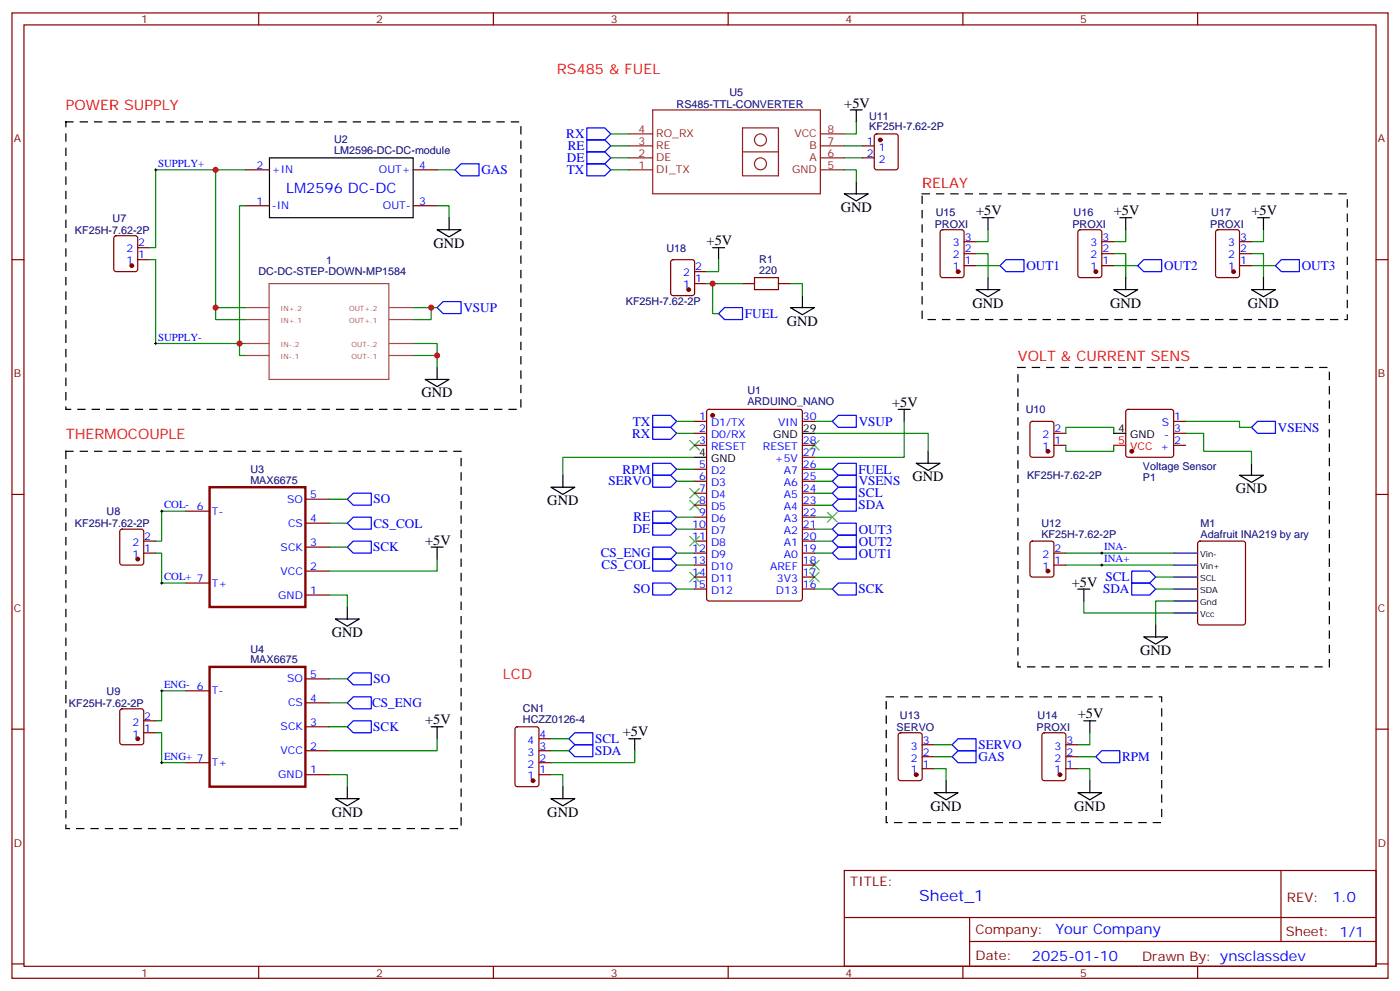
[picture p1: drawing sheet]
<svg xmlns="http://www.w3.org/2000/svg" width="412mm" height="292mm" viewBox="0 0 412 292" stroke-linecap="round" stroke-linejoin="round" font-family="sans-serif">
<g fill="none" stroke="#870000" stroke-width=".35">
<path d="M3.5 3.8h405.4v284.3h-405.4zM7.1 7.3h398.2v277.3h-398.2zM76.2 3.8v3.5M145.3 3.8v3.5M214.5 3.8v3.5M283.6 3.8v3.5M352.8 3.8v3.5M257.8 39.6l.4-.2h5.7l.6 .5 .1 9.4-.5 .7h-5.9l-.6-.4-.1-9.5zM72.3 50h7.1M121.7 50h7.1M254 43h3.5M254 46.5h3.5"/>
<path d="M3.5 76.5h3.6M33.7 69.6l.5-.2h5.7l.6 .5 .1 9.4-.5 .7h-5.9l-.6-.5-.1-9.4zM40.6 76.5h3.5M40.6 73h3.5M72.3 60.6h7.1M121.7 60.6h7.1M197.8 76.7l.5-.2h5.6l.7 .4v9.5l-.5 .6-5.8 .1-.7-.5v-9.4zM277.2 67.9l.4-.2h5.7l.6 .4 .1 13-.5 .6-5.9 .1-.6-.5-.1-12.9zM284 78.2h3.5M284 74.7h3.5M284 71.2h3.5M317.7 67.9l.5-.2h5.6l.7 .4 .1 13-.5 .6-5.9 .1-.6-.5-.1-12.9z"/>
<path d="M324.6 78.2h3.5M324.6 74.7h3.5M324.6 71.2h3.5M358.3 67.9l.5-.2h5.6l.7 .4v13l-.4 .6-5.9 .1-.7-.5v-12.9zM365.1 78.2h3.6M365.1 74.7h3.6M365.1 71.2h3.6M405.3 76.5h3.6M204.6 83.5h3.5M204.6 80h3.5M218.7 83.5h3.5M229.3 83.5h3.5"/>
<path d="M204.6 131.2h3.5M204.6 127.6h3.5M204.6 124.1h3.5M204.6 138.2h3.5M208.4 120.8l.4-.2h26.9l.6 .4 .1 55.3-.5 .7h-27.1l-.6-.4-.1-55.3zM236.4 131.2h3.5M236.4 124.1h3.5M236.4 138.2h3.5M236.4 134.7h3.5M303.6 124.3l.5-.2h5.6l.7 .4v9.5l-.4 .6-5.9 .1-.7-.5v-9.4zM310.4 131.2h3.6M310.4 127.6h3.6"/>
<path d="M331.8 120.8l.5-.2h12.7l.5 .2 .2 .5v12.7l-.2 .5-.5 .2h-12.7l-.5-.2-.2-.5v-12.7zM345.7 131.2h3.5M345.7 127.6h3.5M345.7 124.1h3.5M3.5 145.6h3.6M35.5 156.1l.5-.2h5.6l.7 .4v9.4l-.4 .7h-5.9l-.7-.4v-9.4zM42.3 159.4h3.6M54.7 150.6h7M90 154.1h7M90 147h7M204.6 159.4h3.5M204.6 141.7h3.5"/>
<path d="M204.6 145.3h3.5M204.6 148.8h3.5M204.6 152.3h3.5M204.6 155.9h3.5M236.4 159.4h3.5M236.4 141.7h3.5M236.4 145.3h3.5M236.4 148.8h3.5M236.4 152.3h3.5M236.4 155.9h3.5M303.6 159.6l.5-.2h5.6l.7 .4v9.5l-.4 .6-5.9 .1-.7-.5v-9.4zM353 159.6l.5-.2h12.7l.6 .4 .1 23.6-.5 .6-12.9 .1-.7-.5v-23.5z"/>
<path d="M405.3 145.6h3.6M42.3 162.9h3.6M54.7 171.7h7M90 168.2h7M90 161.1h7M90 175.3h7M204.6 162.9h3.5M204.6 166.4h3.5M204.6 170h3.5M204.6 173.5h3.5M236.4 162.9h3.5M236.4 166.4h3.5"/>
<path d="M236.4 170h3.5M236.4 173.5h3.5M310.4 162.9h3.6M310.4 166.4h3.6M90 200h7M3.5 214.8h3.6M35.5 209l.5-.2h5.6l.7 .4v9.5l-.4 .6-5.9 .1-.7-.5v-9.4zM42.3 215.8h3.6M42.3 212.3h3.6M54.7 203.5h7M90 214.1h7M90 207h7"/>
<path d="M151.9 214.3l.5-.2h5.6l.7 .4v16.5l-.4 .6-5.9 .1-.7-.5v-16.4zM158.7 217.6h3.6M264.8 216l.5-.2h5.6l.7 .5v12.9l-.4 .7h-5.9l-.7-.4v-13zM271.6 219.4h3.6M307.2 216l.4-.2h5.7l.6 .5 .1 12.9-.5 .7h-5.9l-.6-.4-.1-13zM314 219.4h3.5M405.3 214.8h3.6M54.7 224.6h7M90 221.1h7M90 228.2h7M158.7 221.1h3.6M158.7 228.2h3.6"/>
<path d="M158.7 224.6h3.6M271.6 226.4h3.6M271.6 222.9h3.6M314 226.4h3.5M314 222.9h3.5M248.7 256.4h156.6v28.2h-156.6zM377.3 256.4v20.9M248.7 270.2h156.5M285.6 277.3h119.6M285.6 270.2v14.2M3.5 283.9h3.6M76.2 284.6v3.5"/>
<path d="M145.3 284.6v3.5M214.5 284.6v3.5M283.6 284.6v3.5M352.8 284.6v3.5M405.3 283.9h3.6"/>
</g>
<path d="M72.3 90.6h7M72.3 94.1h7M79.3 83.5h35.2v28.3h-35.2zM114.8 90.6h6.9M114.8 94.1h6.9M72.3 104.7h7M72.3 101.2h7M114.8 104.7h6.9M114.8 101.2h6.9" fill="none" stroke="#a64a4a" stroke-width=".35"/>
<g fill="none" stroke="#000" stroke-width=".35">
<path d="M250.5 32.4h3.5M252.2 32.4v3.5M79.4 46.5h42.3v17.6h-42.3zM248.7 57.1h7.1l-3.6 2.1zM252.2 53.6v3.5M128.8 67.7h7l-3.5 2.1zM132.3 64.1v3.6M209.9 73h3.5M211.7 73v3.5M289.3 64.1h3.5M291 64.1v3.6M329.8 64.1h3.6"/>
<path d="M331.6 64.1v3.6M370.4 64.1h3.5M372.2 64.1v3.6M232.8 90.6h7.1l-3.5 2.1zM236.4 87.1v3.5M287.5 85.3h7.1l-3.6 2.1zM291 81.8v3.5M328.1 85.3h7l-3.5 2.1zM331.6 81.8v3.5M368.7 85.3h7l-3.5 2.1zM372.2 81.8v3.5M125.2 111.8h7.1l-3.5 2.1z"/>
<path d="M128.8 108.2v3.6M165.8 140v3.5M204.6 134.7h3.5M236.4 127.6h3.5M264.6 120.6h3.5M266.3 120.6v3.5M269.9 136.5h7l-3.5 2.1zM273.4 132.9v3.6M328.1 127.6h3.5M365.1 140h7.1l-3.5 2.1zM368.7 136.5v3.5M162.3 143.5h7l-3.5 2.1z"/>
<path d="M102.3 178.8v3.5M127 161.1h3.5M128.8 161.1v3.6M317.5 173.5h3.5M319.3 173.5v3.5M98.8 182.3h7l-3.5 2.1zM336.9 187.6h7.1l-3.6 2.1zM340.4 184.1v3.5M127 214.1h3.5M128.8 214.1v3.5M185.2 217.6h3.5M187 217.6v3.5"/>
<path d="M319.3 212.3h3.5M321 212.3v3.5M98.8 235.2h7l-3.5 2.1zM102.3 231.7v3.5M162.3 235.2h7l-3.5 2.1zM165.8 231.7v3.5M275.2 233.5h7l-3.5 2.1zM278.7 229.9v3.6M317.5 233.5h7.1l-3.6 2.1zM321 229.9v3.6"/>
</g>
<path d="M61.7 143.5h28.3v35.3h-28.3zM61.7 196.4h28.3v35.3h-28.3z" fill="none" stroke="#870000" stroke-width=".71"/>
<path d="M345.7 173.5h7.1M345.7 170h7.1M345.7 177h7.1M345.7 166.4h7.1M345.7 162.9h7.1M345.7 180.6h7.1" fill="none" stroke="#009" stroke-width=".35"/>
<g fill="none" stroke="#00f" stroke-width=".35">
<path d="M172.9 37.7h5.3l1.7 1.7-1.7 1.8h-5.3zM134.1 50l1.7-1.7h5.3v3.5h-5.3zM172.9 48.3h5.3l1.7 1.7-1.7 1.8h-5.3zM172.9 41.2h5.3l1.7 1.8-1.7 1.7h-5.3zM172.9 44.7h5.3l1.7 1.8-1.7 1.8h-5.3zM294.6 78.2l1.7-1.7h5.3v3.5h-5.3zM335.1 78.2l1.8-1.7h5.3v3.5h-5.3zM377.5 76.5h5.3v3.5h-5.3l-1.8-1.8zM128.8 90.6l1.7-1.8h5.3v3.6h-5.3zM211.7 92.4l1.7-1.8h5.3v3.5h-5.3zM192.3 122.3h5.3l1.7 1.8-1.7 1.8h-5.3zM192.3 125.9h5.3l1.7 1.7-1.7 1.8h-5.3z"/>
<path d="M192.3 136.5h5.3l1.7 1.7-1.7 1.8h-5.3zM192.3 140h5.3l1.7 1.7-1.7 1.8h-5.3zM245.2 138.2l1.7-1.7h5.3v3.5h-5.3zM245.2 124.1l1.7-1.8h5.3v3.6h-5.3zM368.7 125.9l1.7-1.8h5.3v3.5h-5.3zM102.3 154.1l1.8-1.8h5.3v3.6h-5.3zM102.3 147l1.8-1.7h5.3v3.5h-5.3zM192.3 150.6h5.3l1.7 1.7-1.7 1.8h-5.3zM192.3 154.1h5.3l1.7 1.8-1.7 1.7h-5.3zM245.2 141.7l1.7-1.7h5.3v3.5h-5.3zM245.2 145.3l1.7-1.8h5.3v3.5h-5.3zM245.2 148.8l1.7-1.8h5.3v3.6h-5.3z"/>
<path d="M245.2 155.9l1.7-1.8h5.3v3.5h-5.3zM245.2 159.4l1.7-1.8h5.3v3.5h-5.3zM102.3 161.1l1.8-1.7h5.3v3.5h-5.3zM192.3 161.1h5.3l1.7 1.8-1.7 1.8h-5.3zM192.3 164.7h5.3l1.7 1.7-1.7 1.8h-5.3zM192.3 171.7h5.3l1.7 1.8-1.7 1.8h-5.3zM245.2 162.9l1.7-1.8h5.3v3.6h-5.3zM245.2 173.5l1.7-1.8h5.3v3.6h-5.3zM333.4 168.2h5.3l1.7 1.8-1.7 1.7h-5.3zM333.4 171.7h5.3l1.7 1.8-1.7 1.8h-5.3zM102.3 200l1.8-1.8h5.3v3.5h-5.3zM102.3 207l1.8-1.8h5.3v3.6h-5.3z"/>
<path d="M104.1 212.3h5.3v3.5h-5.3l-1.8-1.7zM167.6 217.6l1.7-1.8h5.3v3.6h-5.3zM280.5 219.4l1.7-1.8h5.3v3.5h-5.3zM167.6 221.1l1.7-1.7h5.3v3.5h-5.3zM282.2 221.1h5.3v3.5h-5.3l-1.7-1.7zM322.8 222.9l1.8-1.8h5.2v3.5h-5.2z"/>
</g>
<g fill="none" stroke="#008700" stroke-width=".35">
<path d="M179.9 39.4h5.3M252.2 35.9v3.5h-3.5M63.5 50h-17.6v23h-1.8M72.3 50h-8.8v40.6M128.8 50h5.3M179.9 50h5.3M179.9 43h5.3M179.9 46.5h5.3M248.7 50h3.5v3.6M248.7 43h5.3M248.7 46.5h5.3M72.3 60.6h-1.7v40.6h-24.7v-24.7h-1.8"/>
<path d="M128.8 60.6h3.5v3.5M211.7 76.5v3.5h-3.6M287.5 74.7h3.5v7.1M287.5 78.2h7.1M291 67.7v3.5h-3.5M328.1 74.7h3.5v7.1M328.1 78.2h7M331.6 67.7v3.5h-3.5M368.7 74.7h3.5v7.1M368.7 78.2h7M372.2 67.7v3.5h-3.5M72.3 90.6h-8.8v3.5h8.8"/>
<path d="M121.7 90.6h7.1M127 90.6v3.5h-5.3M208.1 83.5h10.6M209.9 83.5v8.9h1.8M232.8 83.5h3.6v3.6M72.3 101.2h-1.7v3.5h1.7M121.7 101.2h7.1v7M121.7 104.7h7.1M199.3 124.1h5.3M199.3 127.6h5.3M199.3 138.2h5.3M204.6 134.7h-38.8v5.3"/>
<path d="M239.9 127.6h33.5v5.3M239.9 124.1h5.3M239.9 138.2h5.3M266.3 124.1v10.6h-26.4M314 127.6v-1.7h14.1v1.7M314 131.2v1.7h14.1v-1.7M349.2 124.1h15.9v1.8h3.6M349.2 127.6h5.3v5.3h14.2v3.6M54.7 150.6h-7.1v8.8h-1.7M97 147h5.3M97 154.1h5.3M199.3 141.7h5.3"/>
<path d="M199.3 152.3h5.3M199.3 155.9h5.3M239.9 141.7h5.3M239.9 145.3h5.3M239.9 148.8h5.3M239.9 152.3h5.3M239.9 155.9h5.3M239.9 159.4h5.3M45.9 162.9h1.7v8.8h7.1M97 175.3h5.3v3.5M97 161.1h5.3M128.8 164.7v3.5h-31.8"/>
<path d="M199.3 162.9h5.3M199.3 173.5h5.3M199.3 166.4h5.3M239.9 162.9h5.3M239.9 173.5h5.3M314 162.9h31.7M314 166.4h31.7M319.3 177v3.6h26.4M340.4 173.5h5.3M340.4 170h5.3M345.7 177h-5.3v7.1M97 200h5.3"/>
<path d="M45.9 215.8h1.7v8.8h7.1M54.7 203.5h-7.1v8.8h-1.7M97 207h5.3M97 214.1h5.3M128.8 217.6v3.5h-31.8M162.3 217.6h5.3M275.2 219.4h5.3M321 215.8v3.6h-3.5M97 228.2h5.3v3.5M162.3 228.2h3.5v3.5M162.3 221.1h5.3M187 221.1v3.5h-24.7"/>
<path d="M275.2 226.4h3.5v3.5M275.2 222.9h5.3M317.5 226.4h3.5v3.5M317.5 222.9h5.3"/>
</g>
<g fill="#870000" stroke="#870000" stroke-width=".35">
<circle cx="38.8" cy="78.2" r=".53"/>
<circle cx="40.6" cy="164.7" r=".53"/>
<circle cx="40.6" cy="217.6" r=".53"/>
<circle cx="308.7" cy="132.9" r=".53"/>
<circle cx="259.3" cy="41.2" r=".53"/>
<circle cx="308.7" cy="168.2" r=".53"/>
<circle cx="157" cy="229.9" r=".53"/>
<circle cx="269.9" cy="228.2" r=".53"/>
<circle cx="312.2" cy="228.2" r=".53"/>
<circle cx="282.2" cy="80" r=".53"/>
<circle cx="322.8" cy="80" r=".53"/>
<circle cx="363.4" cy="80" r=".53"/>
<circle cx="202.8" cy="85.3" r=".53"/>
<circle cx="209.9" cy="122.3" r=".53"/>
<circle cx="333.4" cy="132.9" r=".53"/>
</g>
<g fill="none" stroke="#000" stroke-width=".29">
<path d="M45.5 50h.7M45.9 49.7v.7M45.5 101.2h.7M45.9 100.8v.7M47.3 150.6h.7M47.6 150.2v.7M47.3 171.7h.7M47.6 171.4v.7M324.2 166.4h.7M324.2 162.9h.7M324.6 162.6v.7M324.6 166.1v.7"/>
<path d="M47.3 203.5h.7M47.6 203.1v.7M47.3 224.6h.7M47.6 224.3v.7"/>
</g>
<path d="M19.4 35.9h134.1v84.7h-134.1zM271.6 57.1h125.3v37h-125.3zM299.9 108.2h91.7v88.2h-91.7zM19.4 132.9h116.4v111.2h-116.4zM261.1 205.2h81.1v37.1h-81.1z" fill="none" stroke="#000" stroke-width=".35" stroke-dasharray="2.1 2.1"/>
<g fill="none" stroke="#3c3" stroke-width=".35">
<path d="M203.2 129.8l2.8 2.8M206 129.8l-2.8 2.8M238.5 129.8l2.8 2.8M241.3 129.8l-2.8 2.8M203.2 143.9l2.8 2.8M203.2 147.4l2.8 2.8M203.2 158l2.8 2.8M206 143.9l-2.8 2.8M206 147.4l-2.8 2.8M206 158l-2.8 2.8M243.8 150.9l2.8 2.8M246.6 150.9l-2.8 2.8"/>
<path d="M203.2 168.6l2.8 2.8M206 168.6l-2.8 2.8M238.5 168.6l2.8 2.8M238.5 165l2.8 2.9M241.3 168.6l-2.8 2.8M241.3 165l-2.8 2.9"/>
</g>
<path d="M222.2 81.8h7.1v3.5h-7.1z" fill="none" stroke="#a10000" stroke-width=".35"/>
<path d="M328.1 131.2h3.5" fill="none" stroke="#f00" stroke-width=".35"/>
<g fill="none" stroke="#8c2424" stroke-width=".35">
<path d="M185.2 39.4h7.1M192.3 32.4h49.4v24.7h-49.4zM218.7 37.7h10.6v14.1h-10.6zM241.7 39.4h7M185.2 43h7.1M185.2 46.5h7.1M185.2 50h7.1M218.7 44.7h10.6M241.7 43h7M241.7 46.5h7M241.7 50h7"/>
<circle cx="224" cy="41.2" r="1.76"/>
<circle cx="224" cy="48.3" r="1.76"/>
</g>
<g fill="#c00">
<circle cx="128.8" cy="104.7" r=".88"/>
<circle cx="70.6" cy="101.2" r=".88"/>
<circle cx="63.5" cy="90.6" r=".88"/>
<circle cx="63.5" cy="50" r=".88"/>
<circle cx="127" cy="90.6" r=".88"/>
<circle cx="209.9" cy="83.5" r=".88"/>
</g>
<text font-size="4.6" fill="#00f" x="270.8" y="265.4">Sheet_1</text>
<g font-size="4.2" fill="#f00">
<text x="164" y="21.8">RS485 &amp; FUEL</text>
<text x="19.4" y="32.4">POWER SUPPLY</text>
<text x="271.6" y="55.3">RELAY</text>
<text x="299.9" y="106.5">VOLT &amp; CURRENT SENS</text>
<text x="19.4" y="129.4">THERMOCOUPLE</text>
<text x="148.2" y="200">LCD</text>
</g>
<g font-size="4.2">
<text x="248.7" y="31.7">+5V</text>
<text x="247.6" y="62.4">GND</text>
<text x="287.5" y="63.4">+5V</text>
<text x="328.1" y="63.4">+5V</text>
<text x="368.7" y="63.4">+5V</text>
<text x="127.7" y="73">GND</text>
<text x="208.1" y="72.2">+5V</text>
<text x="231.8" y="95.9">GND</text>
<text x="286.5" y="90.6">GND</text>
<text x="327" y="90.6">GND</text>
<text x="367.6" y="90.6">GND</text>
<text x="124.2" y="117.1">GND</text>
<text x="262.8" y="119.9">+5V</text>
<text x="268.8" y="141.7">GND</text>
<text x="161.2" y="148.8">GND</text>
<text x="364.1" y="145.3">GND</text>
<text x="125.2" y="160.4">+5V</text>
<text x="315.7" y="172.8">+5V</text>
<text x="97.7" y="187.6">GND</text>
<text x="335.8" y="192.9">GND</text>
<text x="125.2" y="213.4">+5V</text>
<text x="317.5" y="211.6">+5V</text>
<text x="183.4" y="216.9">+5V</text>
<text x="274.1" y="238.8">GND</text>
<text x="316.4" y="238.8">GND</text>
<text x="97.7" y="240.5">GND</text>
<text x="161.2" y="240.5">GND</text>
</g>
<g font-size="4.2" fill="#00f">
<text x="84.3" y="57">LM2596 DC-DC</text>
<text x="392.5" y="265.7">1.0</text>
<text x="310.9" y="275.2">Your Company</text>
<text x="304" y="283">2025-01-10</text>
</g>
<g font-size="3.9" fill="#00f">
<text x="166.8" y="40.7">RX</text>
<text x="167" y="47.7">DE</text>
<text x="167.2" y="44.2">RE</text>
<text x="141.8" y="51.3">GAS</text>
<text x="167" y="51.3">TX</text>
<text x="302.3" y="79.6">OUT1</text>
<text x="342.9" y="79.4">OUT2</text>
<text x="383.5" y="79.4">OUT3</text>
<text x="136.5" y="91.9">VSUP</text>
<text x="219.4" y="93.7">FUEL</text>
<text x="186.4" y="125.3">TX</text>
<text x="252.9" y="125.4">VSUP</text>
<text x="186.2" y="128.9">RX</text>
<text x="376.4" y="127.1">VSENS</text>
<text x="179.2" y="143">SERVO</text>
<text x="183.4" y="139.5">RPM</text>
<text x="252.9" y="139.5">FUEL</text>
<text x="252.9" y="143">VSENS</text>
<text x="110.1" y="148.3">SO</text>
<text x="252.9" y="146.5">SCL</text>
<text x="110" y="155.5">CS_COL</text>
<text x="186.6" y="153.6">RE</text>
<text x="252.9" y="150.1">SDA</text>
<text x="186.4" y="157.1">DE</text>
<text x="252.9" y="157.2">OUT3</text>
<text x="252.9" y="160.7">OUT2</text>
<text x="109.9" y="162.4">SCK</text>
<text x="177" y="164.2">CS_ENG</text>
<text x="177.2" y="167.7">CS_COL</text>
<text x="252.9" y="164.3">OUT1</text>
<text x="325.6" y="171.2">SCL</text>
<text x="186.6" y="174.8">SO</text>
<text x="252.8" y="174.8">SCK</text>
<text x="324.9" y="174.7">SDA</text>
<text x="110.1" y="201.2">SO</text>
<text x="109.6" y="208.3">CS_ENG</text>
<text x="110" y="215.3">SCK</text>
<text x="175.3" y="218.9">SCL</text>
<text x="288.2" y="220.7">SERVO</text>
<text x="175.3" y="222.4">SDA</text>
<text x="288.2" y="224.2">GAS</text>
<text x="330.5" y="224.1">RPM</text>
</g>
<g font-size="3.9" fill="#800">
<text x="250.5" y="261">TITLE:</text>
<text x="379.1" y="265.7">REV:</text>
<text x="287.4" y="275.2">Company:</text>
<text x="378.7" y="275.8">Sheet: 1/1</text>
<text x="287.4" y="282.9">Date:</text>
<text x="336.4" y="282.9">Drawn By: ynsclassdev</text>
</g>
<g font-size="3.2" fill="#800">
<text x="41.6" y="6.8">1</text>
<text x="110.8" y="6.8">2</text>
<text x="179.9" y="6.8">3</text>
<text x="249.1" y="6.8">4</text>
<text x="318.2" y="6.8">5</text>
<text x="4.1" y="41.9">A</text>
<text x="405.9" y="41.9">A</text>
<text x="4.1" y="111.1">B</text>
<text x="405.9" y="111.1">B</text>
<text x="4.1" y="180.2">C</text>
<text x="405.9" y="180.2">C</text>
<text x="4.1" y="249.3">D</text>
<text x="405.9" y="249.3">D</text>
<text x="41.6" y="287.6">1</text>
<text x="110.8" y="287.6">2</text>
<text x="179.9" y="287.6">3</text>
<text x="249.1" y="287.6">4</text>
<text x="318.2" y="287.6">5</text>
</g>
<g font-size="3.2" fill="#000080">
<text x="214.9" y="28.2">U5</text>
<text x="199.3" y="31.8">RS485-TTL-CONVERTER</text>
<text x="256" y="35.2">U11</text>
<text x="256" y="38.4">KF25H-7.62-2P</text>
<text x="98.4" y="45.4">LM2596-DC-DC-module</text>
<text x="98.4" y="42.3">U2</text>
<text x="33.2" y="65.3">U7</text>
<text x="275.7" y="63.5">U15</text>
<text x="316.2" y="63.5">U16</text>
<text x="356.8" y="63.5">U17</text>
<text x="22.1" y="68.8">KF25H-7.62-2P</text>
<text x="275.3" y="67">PROXI</text>
<text x="315.9" y="67">PROXI</text>
<text x="356.5" y="67">PROXI</text>
<text x="96.1" y="77.6">1</text>
<text x="196.3" y="74.1">U18</text>
<text x="223.7" y="77.5">R1</text>
<text x="76.1" y="81.1">DC-DC-STEP-DOWN-MP1584</text>
<text x="223.7" y="80.7">220</text>
<text x="184.4" y="89.9">KF25H-7.62-2P</text>
<text x="220.1" y="119.4">ARDUINO_NANO</text>
<text x="220.1" y="116.2">U1</text>
<text x="302.1" y="121.8">U10</text>
<text x="73.7" y="142.5">MAX6675</text>
<text x="73.7" y="139.3">U3</text>
<text x="302.5" y="141.2">KF25H-7.62-2P</text>
<text x="336.7" y="138.3">Voltage Sensor</text>
<text x="336.7" y="141.5">P1</text>
<text x="22.1" y="155.2">KF25H-7.62-2P</text>
<text x="31.4" y="151.7">U8</text>
<text x="306.8" y="155.1">U12</text>
<text x="353.7" y="155.2">M1</text>
<text x="306.8" y="158.3">KF25H-7.62-2P</text>
<text x="353.7" y="158.3">Adafruit INA219 by ary</text>
<text x="73.7" y="195.4">MAX6675</text>
<text x="73.7" y="192.2">U4</text>
<text x="20.3" y="208.2">KF25H-7.62-2P</text>
<text x="31.4" y="204.6">U9</text>
<text x="154" y="209.8">CN1</text>
<text x="154" y="213">HCZZ0126-4</text>
<text x="264.1" y="215.2">SERVO</text>
<text x="265.1" y="211.7">U13</text>
<text x="305.3" y="215.2">PROXI</text>
<text x="305.7" y="211.7">U14</text>
</g>
<g font-size="3.2" fill="#8d2323">
<text x="188.1" y="39.1">4</text>
<text x="193.3" y="40.5">RO_RX</text>
<text x="234" y="40.5">VCC</text>
<text x="243.8" y="39.1">8</text>
<text x="188.1" y="42.6">3</text>
<text x="188.1" y="46.1">2</text>
<text x="193.3" y="44">RE</text>
<text x="193.3" y="47.6">DE</text>
<text x="238.4" y="44">B</text>
<text x="238.4" y="47.6">A</text>
<text x="243.8" y="42.6">7</text>
<text x="243.8" y="46.1">6</text>
<text x="188.1" y="49.7">1</text>
<text x="193.3" y="51.1">DI_TX</text>
<text x="233.3" y="51.1">GND</text>
<text x="243.8" y="49.7">5</text>
</g>
<g font-size="3.2" fill="#00f">
<text x="255.3" y="42.6">1</text>
<text x="255.3" y="46.1">2</text>
<text x="258.8" y="44.4">1</text>
<text x="258.8" y="47.9">2</text>
<text x="46.6" y="49.1">SUPPLY+</text>
<text x="75.6" y="49.7">2</text>
<text x="80.1" y="51.1">+IN</text>
<text x="111.6" y="51.1">OUT+</text>
<text x="123.5" y="49.7">4</text>
<text x="75.6" y="60.3">1</text>
<text x="80.1" y="61.7">-IN</text>
<text x="112.8" y="61.7">OUT-</text>
<text x="123.5" y="60.3">3</text>
<text x="284.2" y="70.8">3</text>
<text x="324.7" y="70.8">3</text>
<text x="365.3" y="70.8">3</text>
<text x="37.2" y="77.9">1</text>
<text x="37.2" y="74.4">2</text>
<text x="40.7" y="76.1">1</text>
<text x="40.7" y="72.6">2</text>
<text x="280.7" y="76.1">2</text>
<text x="280.7" y="72.6">3</text>
<text x="284.2" y="77.9">1</text>
<text x="284.2" y="74.4">2</text>
<text x="321.2" y="76.1">2</text>
<text x="321.2" y="72.6">3</text>
<text x="324.7" y="77.9">1</text>
<text x="324.7" y="74.4">2</text>
<text x="361.8" y="76.1">2</text>
<text x="361.8" y="72.6">3</text>
<text x="365.3" y="77.9">1</text>
<text x="365.3" y="74.4">2</text>
<text x="201.3" y="81.4">2</text>
<text x="204.8" y="83.2">1</text>
<text x="204.8" y="79.7">2</text>
<text x="280.7" y="79.7">1</text>
<text x="321.2" y="79.7">1</text>
<text x="361.8" y="79.7">1</text>
<text x="201.3" y="84.9">1</text>
<text x="46.6" y="100.3">SUPPLY-</text>
<text x="205.9" y="123.8">1</text>
<text x="209.4" y="125.5">D1/TX</text>
<text x="229.2" y="125.5">VIN</text>
<text x="236.5" y="123.8">30</text>
<text x="342.2" y="125.5">S</text>
<text x="345.9" y="123.8">1</text>
<text x="205.9" y="127.3">2</text>
<text x="205.9" y="130.8">3</text>
<text x="209.4" y="129">D0/RX</text>
<text x="236.5" y="130.8">28</text>
<text x="307.1" y="129">2</text>
<text x="310.6" y="130.8">1</text>
<text x="310.6" y="127.3">2</text>
<text x="343" y="129">-</text>
<text x="345.9" y="127.3">3</text>
<text x="345.9" y="130.8">2</text>
<text x="205.9" y="137.9">5</text>
<text x="209.4" y="132.6">RESET</text>
<text x="224.7" y="132.6">RESET</text>
<text x="228.3" y="136.1">+5V</text>
<text x="236.5" y="137.9">26</text>
<text x="236.5" y="134.3">27</text>
<text x="307.1" y="132.6">1</text>
<text x="341.8" y="132.6">+</text>
<text x="205.9" y="141.4">6</text>
<text x="209.4" y="139.6">D2</text>
<text x="209.4" y="143.2">D3</text>
<text x="230.9" y="143.2">A6</text>
<text x="230.9" y="139.6">A7</text>
<text x="236.5" y="141.4">25</text>
<text x="48.3" y="149.7">COL- 6</text>
<text x="84.6" y="148.1">SO</text>
<text x="91.4" y="146.7">5</text>
<text x="205.9" y="144.9">7</text>
<text x="205.9" y="148.4">8</text>
<text x="209.4" y="146.7">D4</text>
<text x="230.9" y="146.7">A5</text>
<text x="236.5" y="148.4">23</text>
<text x="236.5" y="144.9">24</text>
<text x="62.4" y="151.6">T-</text>
<text x="84.9" y="155.2">CS</text>
<text x="91.4" y="153.7">4</text>
<text x="203.9" y="155.5">10</text>
<text x="205.9" y="152">9</text>
<text x="209.4" y="150.2">D5</text>
<text x="209.4" y="153.7">D6</text>
<text x="230.9" y="153.7">A3</text>
<text x="230.9" y="150.2">A4</text>
<text x="236.5" y="155.5">21</text>
<text x="236.5" y="152">22</text>
<text x="39" y="160.8">2</text>
<text x="42.5" y="159">2</text>
<text x="91.4" y="160.8">3</text>
<text x="203.9" y="159">11</text>
<text x="209.4" y="157.3">D7</text>
<text x="209.4" y="160.8">D8</text>
<text x="230.9" y="160.8">A1</text>
<text x="230.9" y="157.3">A2</text>
<text x="236.5" y="159">20</text>
<text x="39" y="164.3">1</text>
<text x="42.5" y="162.6">1</text>
<text x="82.7" y="162.2">SCK</text>
<text x="91.4" y="167.9">2</text>
<text x="203.9" y="162.6">12</text>
<text x="203.9" y="166.1">13</text>
<text x="209.4" y="164.3">D9</text>
<text x="209.4" y="167.9">D10</text>
<text x="226.9" y="167.9">AREF</text>
<text x="230.9" y="164.3">A0</text>
<text x="236.5" y="166.1">18</text>
<text x="236.5" y="162.6">19</text>
<text x="307.1" y="167.9">1</text>
<text x="307.1" y="164.3">2</text>
<text x="310.6" y="166.1">1</text>
<text x="310.6" y="162.6">2</text>
<text x="325.3" y="165.6">INA+</text>
<text x="325.3" y="162">INA-</text>
<text x="48.3" y="170.9">COL+ 7</text>
<text x="62.4" y="172.8">T+</text>
<text x="82.7" y="169.3">VCC</text>
<text x="203.9" y="169.6">14</text>
<text x="203.9" y="173.1">15</text>
<text x="209.4" y="171.4">D11</text>
<text x="228.9" y="171.4">3V3</text>
<text x="236.5" y="173.1">16</text>
<text x="236.5" y="169.6">17</text>
<text x="82" y="176.3">GND</text>
<text x="91.4" y="174.9">1</text>
<text x="209.4" y="174.9">D12</text>
<text x="228.6" y="174.9">D13</text>
<text x="48.3" y="202.6">ENG- 6</text>
<text x="84.6" y="201">SO</text>
<text x="91.4" y="199.6">5</text>
<text x="62.4" y="204.5">T-</text>
<text x="84.9" y="208.1">CS</text>
<text x="91.4" y="206.7">4</text>
<text x="39" y="213.7">2</text>
<text x="42.5" y="215.5">1</text>
<text x="42.5" y="211.9">2</text>
<text x="82.7" y="215.1">SCK</text>
<text x="91.4" y="213.7">3</text>
<text x="39" y="217.2">1</text>
<text x="91.4" y="220.8">2</text>
<text x="155.4" y="219">4</text>
<text x="158.9" y="220.8">3</text>
<text x="158.9" y="217.2">4</text>
<text x="268.3" y="220.8">3</text>
<text x="271.8" y="219">3</text>
<text x="310.6" y="220.8">3</text>
<text x="314.1" y="219">3</text>
<text x="48.3" y="223.8">ENG+ 7</text>
<text x="62.4" y="225.7">T+</text>
<text x="82.7" y="222.2">VCC</text>
<text x="91.4" y="227.8">1</text>
<text x="155.4" y="226.1">2</text>
<text x="155.4" y="222.5">3</text>
<text x="158.9" y="227.8">1</text>
<text x="158.9" y="224.3">2</text>
<text x="268.3" y="227.8">1</text>
<text x="268.3" y="224.3">2</text>
<text x="271.8" y="226.1">1</text>
<text x="271.8" y="222.5">2</text>
<text x="310.6" y="227.8">1</text>
<text x="310.6" y="224.3">2</text>
<text x="314.1" y="226.1">1</text>
<text x="314.1" y="222.5">2</text>
<text x="82" y="229.2">GND</text>
<text x="155.4" y="229.6">1</text>
</g>
<g font-size="3.2">
<text x="227.8" y="129">GND</text>
<text x="236.5" y="127.3">29</text>
<text x="329.4" y="127.3">4</text>
<text x="332.9" y="129">GND</text>
<text x="205.9" y="134.3">4</text>
<text x="209.4" y="136.1">GND</text>
</g>
<g font-size="3.2" fill="#f00">
<text x="329.4" y="130.8">5</text>
<text x="332.9" y="132.6">VCC</text>
</g>
<g font-size="2.5">
<text x="353.5" y="167.5">Vin+</text>
<text x="353.5" y="164">Vin-</text>
<text x="353.5" y="171">SCL</text>
<text x="353.5" y="174.6">SDA</text>
<text x="353.5" y="178.1">Gnd</text>
<text x="353.5" y="181.6">Vcc</text>
</g>
<g font-size="2.1" fill="#a54b4b">
<text x="82.6" y="91.6">IN+.2</text>
<text x="82.6" y="95.2">IN+.1</text>
<text x="102.8" y="91.6">OUT+.2</text>
<text x="102.8" y="95.2">OUT+.1</text>
<text x="82.6" y="105.7">IN-.1</text>
<text x="82.6" y="102.2">IN-.2</text>
<text x="103.6" y="105.7">OUT-.1</text>
<text x="103.6" y="102.2">OUT-.2</text>
</g>
</svg>
